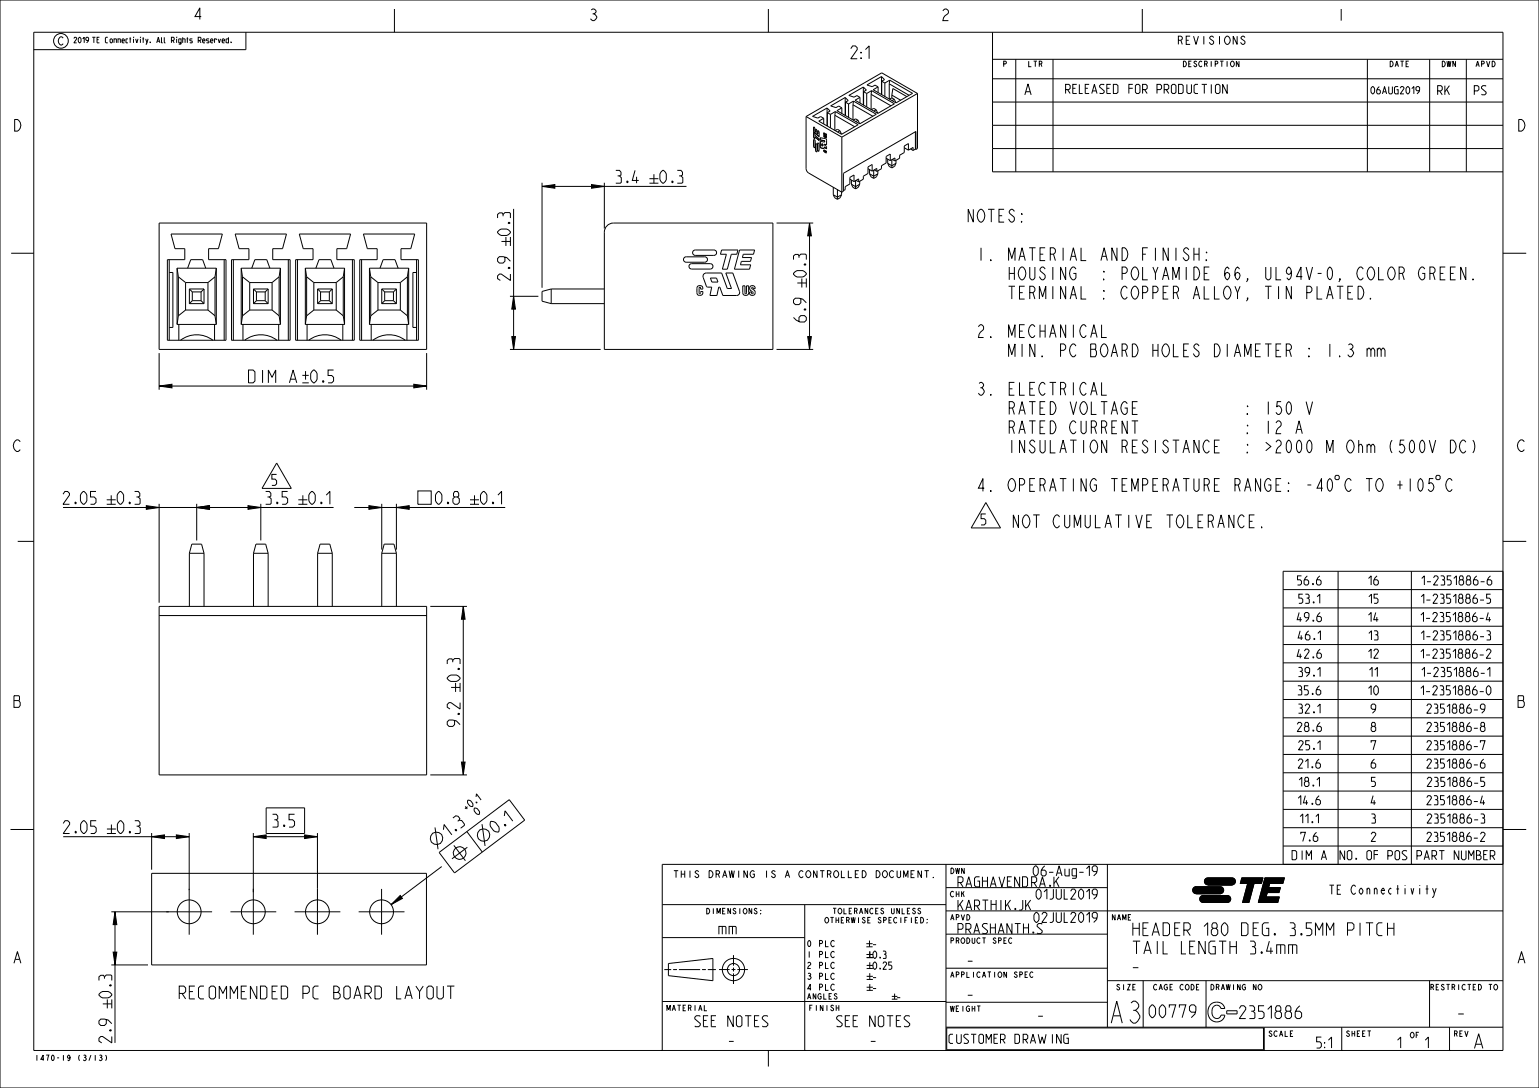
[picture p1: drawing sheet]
<svg xmlns="http://www.w3.org/2000/svg" width="420mm" height="297mm" viewBox="0 0 420 297" stroke-linecap="round" stroke-linejoin="round" font-family="sans-serif">
<g fill="none" stroke="#000" stroke-width=".27">
<path d="M0 0h420v297h-420zM9.2 8.8h401v278h-401zM67.1 8.8v4.8h-57.9M107.6 2.5v6.3M209.7 2.5v6.3M270.9 8.8v38.1h139.3M270.9 16.2h139.3M277.2 16.2v30.7M287.4 16.2v30.7M311.7 2.5v6.3M373.2 16.2v30.7M390.2 16.2v30.7"/>
<path d="M400.2 16.2v30.7M220 31.8l.1 14.7 .6 .7 9 5.3M220 31.8l9.7 5.6M222.1 39.9l.3 .4M222.1 36v-1.4l.3 .3v.9l.2 .3M222.1 36l1.4 1.3v-1.4l-.3-.3v1M222.1 38.3v1.6M222.1 36h.1M222.1 37.6h.1M222.1 38.3h.1M222.1 39.9h.1M222.1 38.1h.1"/>
<path d="M222.1 38.1v.2M222.2 38.1l.3 .4-.1 1.8M222.4 37.3l1.1 1.1v-.5l-1.1-1v-.5l-.3-.3v1.5M222.4 37.3v.6l-.3-.3M222.4 37.3h.1M222.6 39.4v1.6M222.6 39.4h.1M222.6 36.1v-.9l.3 .3v.8l.3 .3M222.7 39.2l.3 .4M222.7 39.2l-.1 .2M222.7 35.3l-.1 .8M223 39.6v1.8l-.4-.4"/>
<path d="M223 39.6h.1M223.1 39.2v1.7M223.1 39.1v.1M223.2 39.1h.1M223.2 39.1l.3 .3v1.8l-.4-.3M223.2 39.1l-.1 .1M223.2 36.5v.1M223.8 38.2v-.6l1.6 .3 .2 1.6-.7-.1M223.8 40l.4 .4M223.8 38.2l1.3 .2M223.9 40l.3 .4M223.9 38.2h-.1"/>
<path d="M223.9 40h-.1M224.2 39.3v.5l.3 .1M224.2 39.3h.4M224.2 39.3h.1M224.6 39.3l-.1 .6M224.6 39.3h-.1M224.6 39.9h-.1M224.8 32.3v1.5M224.8 32.3l-1.4 .8 6.3 3.6M224.8 37.3v-.2l.6 .3M224.8 37v-.2l.6 .3 .1 .5M224.8 37.3l.6 .3"/>
<path d="M224.8 37l.6 .3M224.8 36.3l.1 .4 .3 .1M224.8 36.8v.2M224.8 37.1v.2M224.9 36.3h.1M224.9 36.3l.1 .2M224.9 36.3v.3l.3 .2M224.9 39.4l.7 .6v.6l-.7-.5M224.9 36.5l.2 .1M224.9 39.4h.1M224.9 36.5h.1M225 36.5h-.1"/>
<path d="M225 36.5h.1M225 38.8l-1.1-.2-.1 1.4M225.1 38.4l-.1 .4M225.1 36.6h.1M225.2 36.5l-.1 .1M225.2 36.5h.1M225.2 36.4l.3 .3v.3M225.3 36.7l-.1 .1M225.3 36.7h.1M225.3 37h.1M225.3 36.8v.2M225.3 36.7l.1 .1"/>
<path d="M225.4 37.6h.1M225.4 37.3v.1M225.4 37.3h.1M225.4 37h.1M225.4 37.4h.1M225.4 36.8h-.1M225.5 37.4h.1M225.5 36.8h-.1M225.5 37.4h-.1M225.5 37h.1M225.5 37.6h.1M225.7 29.5l-4 2.3 1.5 .4 .7-.4 .9 .5"/>
<path d="M225.7 29.5v4.9M225.7 29.5l.8 .8-.7 .4M225.8 30.7v3.7M225.8 30.7l.8 .5M226.6 31.2v3.7M227.8 31.5v4.1M227.8 31.5l5.5 3.1M227.9 35.7l.6-.4 .7 .4M228 30.5l-1.4 .7M228 30.5l-.2 1M228 30.5l6.2 3.6-4.5 2.6M229.2 35.7l.5 1"/>
<path d="M229.2 35.7l-.6 .3M229.7 29.4l-1.3 .8 6.2 3.6M229.7 29.4v1.6M229.7 37.4v15.1M230.7 26.6l-4 2.3 1.4 .5 .8-.5 .8 .5M230.7 26.6l.8 .8-.8 .5M230.7 26.6v4.9M230.7 27.9v3.7M230.7 27.9l.9 .5M231.6 28.4v3.6M232.8 28.6v4.1M232.8 28.6l5.4 3.1"/>
<path d="M232.9 32.8l.6-.4 .7 .4M232.9 27.6l-1.3 .8M232.9 27.6l-.1 1M232.9 27.6l6.2 3.6-4.5 2.6M234.2 32.8l-.7 .4M234.2 32.8l.4 1M234.7 26.6l-1.4 .8 6.3 3.5M234.7 26.6v1.5M235.6 23.8l-4 2.2 1.5 .5 .7-.4 .9 .5M235.6 23.8l.8 .8-.7 .4M235.6 23.8v4.9M235.7 25v3.7"/>
<path d="M235.7 25l.8 .5M236.5 25.5v3.7M237.7 25.8v4.1M237.7 25.8l5.5 3.1M237.8 29.9l.6-.3 .7 .4M237.9 24.7l-1.4 .8M237.9 24.7l6.2 3.6-4.5 2.6M237.9 24.7l-.2 1.1M239.1 30l-.6 .3M239.1 30l.5 .9M239.6 23.7l-1.3 .8 6.2 3.6M239.6 23.7v1.6"/>
<path d="M240.6 20.9l-4 2.3 1.4 .5 .8-.5 .8 .5M240.6 20.9l.8 .8-.8 .5M240.6 20.9v4.9M240.6 22.2v3.6M240.6 22.2l.9 .5M241.5 22.7v3.6M242.7 22.9v4.1M242.7 22.9l5.4 3.1M242.8 21.9l-1.3 .8M242.8 21.9l6.2 3.6-4.5 2.6M242.8 21.9l-.1 1M243.4 26l.3-1.8 3.8 2.2"/>
<path d="M243.4 26v.7M243.4 26l2.4 1.4M243.4 26.7l-.6 .4M243.4 26.7l.7 .4M244.1 27.1l-.7 .4M244.1 27.1l.4 1M249.8 36v4.7M250.4 25.5l-9.8-5.6-20.6 11.9M250.4 25.5l-20.7 11.9M250.4 25.5v15l-.4 .3M270.9 34.2h139.3M270.9 21.5h139.3"/>
<path d="M270.9 27.9h139.3M222.4 40.3h.1M222.6 41l.3 .4M223.1 40.8v.1M224.2 40.4l.7 .1M224.2 40.4h.1M224.8 41l.2 .5M224.9 40.5h.1M224.9 40.1v.4M224.9 40.1h.1M225 41.1l.4 .3M225 41.1l.1-.1-.2-.1-.1 .3 .2 .3"/>
<path d="M225 41.1l.1 .1M225 41.5l.4 .2M225.3 41.1h.1M225.3 41.1v.2M225.3 41.3h.1M225.3 41.1l.3 .4-.1 .2h-.2M225.4 41.7h-.1M225.4 41.4h.1M225.4 41.3v.1M227.4 53.2l.4 .8 .7 .4M227.4 53.2l1.1 .6 1.2-.6M227.4 51.1v2.1"/>
<path d="M228.5 51.8v2.6M229.7 52.4v.8M229.7 53.2l-.4 .8-.8 .4M231.9 48.9l1.2 .7M232.4 50.3l.3 .8 .8 .4M232.4 50.3l1.1 .7 1.1-.7M232.4 49.2v1.1M233.1 49.6v-1.8l-1.2 .6v1.8l-1.2 .8v.8l-.5 .3M233.1 49.6l1.2-.8v.8M233.5 49.3v2.2M233.6 49.2l.7 .4M234.6 49.5v.8"/>
<path d="M234.6 50.3l-.4 .8-.7 .4M236.9 46.1l1.1 .6M237.3 46.3v1.1M237.3 47.4l.4 .9 .7 .4M237.3 47.4l1.1 .7 1.2-.7M238 46.7v-1.8l-1.1 .7v1.8l-1.3 .7v.8l-1.3 .7M238 46.7l1.3-.7v.8M238.4 46.5v2.2M238.6 46.4l.7 .4M239.6 46.6v.8M239.6 47.4l-.4 .9-.8 .4M241.8 43.2l1.2 .6"/>
<path d="M242.3 44.6l.3 .8 .8 .4M242.3 44.6l1.1 .6 1.1-.6M242.3 43.4v1.2M243 43.8v-1.7l-1.2 .6v1.8l-1.2 .7v.9l-1.3 .7M243 43.8l1.2-.7v.8M243.4 43.6v2.2M243.5 43.5l.7 .4M244.5 43.8v.8M244.5 44.6l-.4 .8-.7 .4M246.8 40.3l1.1 .7M247.9 41v-1.8l-1.1 .6v1.8l-1.3 .8v.8l-1.3 .7M247.9 41l1.3-.7v.8"/>
<path d="M248.5 40.7l.7 .4M249.8 40.7l.2 .1M249.8 40.7l-.6 .4M250 40.8v-4.9l-19.8 11.4v4.9l-.5 .3M270.9 40.6h139.3M3 69.1h6.2M43.4 60.9h73v34.5h-73zM46.2 70.9v22M46.2 74.4h1v15h-1M46.7 63.9h14l-1.1 4h-2.7v3h4.8v22h-16v-22h4.7v-3h-2.6zM48.3 73.2v15.4M48.3 73.2l.4 2.4"/>
<path d="M48.3 73.2h10.7M48.7 75.6v10.6M48.7 75.6l1.9 1.5M50.6 77.1v7.5M50.6 77.1h6.2M51.2 73.2l.9-2.3h3.2l.8 2.3M51.7 78.9v4M51.7 78.9l.8 .8M51.7 78.9h4M52.5 79.7v2.4M52.5 79.7h2.4M54.9 79.7v2.4"/>
<path d="M55.7 78.9v4M55.7 78.9l-.8 .8M56.8 77.1v7.5M58.7 75.6v10.6M58.7 75.6l-1.9 1.5M59 73.2l-.3 2.4M59 73.2v15.4M61.2 70.9v22M63.7 70.9v22M64.2 63.9h14l-1.1 4h-2.7v3h4.8v22h-16v-22h4.7v-3h-2.6zM65.8 73.2v15.4M65.8 73.2l.4 2.4"/>
<path d="M65.8 73.2h10.7M66.2 75.6v10.6M66.2 75.6l1.9 1.5M68.1 77.1v7.5M68.1 77.1h6.2M68.7 73.2l.9-2.3h3.2l.8 2.3M69.2 78.9v4M69.2 78.9l.8 .8M69.2 78.9h4M70 79.7v2.4M70 79.7h2.4M72.4 79.7v2.4"/>
<path d="M73.2 78.9v4M73.2 78.9l-.8 .8M74.3 77.1v7.5M76.2 75.6v10.6M76.2 75.6l-1.9 1.5M76.5 73.2v15.4M76.5 73.2l-.3 2.4M78.7 70.9v22M81.2 70.9v22M81.7 63.9h14l-1.1 4h-2.7v3h4.8v22h-16v-22h4.7v-3h-2.6zM83.3 73.2v15.4M83.3 73.2h10.7"/>
<path d="M83.3 73.2l.4 2.4M83.7 75.6v10.6M83.7 75.6l1.9 1.5M85.6 77.1h6.2M85.6 77.1v7.5M86.2 73.2l.9-2.3h3.2l.8 2.3M86.7 78.9h4M86.7 78.9l.8 .8M86.7 78.9v4M87.5 79.7h2.4M87.5 79.7v2.4M89.9 79.7v2.4"/>
<path d="M90.7 78.9l-.8 .8M90.7 78.9v4M91.8 77.1v7.5M93.7 75.6l-1.9 1.5M93.7 75.6v10.6M94 73.2l-.3 2.4M94 73.2v15.4M96.2 70.9v22M98.7 70.9v22M99.2 63.9h14l-1.1 4h-2.7v3h4.8v22h-16v-22h4.7v-3h-2.6zM100.8 73.2h10.7M100.8 73.2v15.4"/>
<path d="M100.8 73.2l.4 2.4M101.2 75.6l1.9 1.5M101.2 75.6v10.6M103.1 77.1h6.2M103.1 77.1v7.5M103.7 73.2l.9-2.3h3.2l.8 2.3M104.2 78.9h4M104.2 78.9l.8 .8M104.2 78.9v4M105 79.7h2.4M105 79.7v2.4M107.4 79.7v2.4"/>
<path d="M108.2 78.9l-.8 .8M108.2 78.9v4M109.3 77.1v7.5M111.2 75.6l-1.9 1.5M111.2 75.6v10.6M111.5 73.2v15.4M111.5 73.2l-.3 2.4M113.7 74.4h-1v15h1M113.7 70.9v22M150.4 78.9h14.5M150.4 78.9l-2.5 .7v2.6l2.5 .7M150.4 78.9v4"/>
<path d="M165.5 61.8a2.5 2.5 0 0 1 1.9-.9h43.5v34.5h-46v-32zM186.7 70.3l.6-.2h5a.74 .74 0 0 1 .8 .8 .74 .74 0 0 1-.8 .7h-5.1a.74 .74 0 0 1-.6-.5 .74 .74 0 0 1 .1-.8zM188.3 72.1l.5-.1h5a.74 .74 0 0 1 .8 .7 .74 .74 0 0 1-.8 .7h-5.3l-.5-.6zM189.2 68.5l.6-.3h5a.74 .74 0 0 1 .8 .8 .74 .74 0 0 1-.8 .7h-5.1a.74 .74 0 0 1-.6-.5 .74 .74 0 0 1 .1-.7zM190.4 78.2l.5-.2a.72 .72 0 0 1 .9 .7v.2h-.6l-.1-.4h-.3v1.6h.3l.1-.5h.6a.83 .83 0 0 1-.7 1 .83 .83 0 0 1-.9-.8zM192.2 74.7l.6-.2h4.1l1.6 4.3h1.1l-1.5-4.3h1.9l1.8 5.1-.1 .7-.7 .4h-3.7l-.9-2.3h-.3l-.4 2.3h-2l.5-2.3h-1.1l-.3-.3-1-2.6zM193.9 75.9h1.6l.4 1.1h-1.6zM196.9 68.2h4.5l-.3 1.2h-1.5l-1.1 4.1h-1.4l1.1-4.1h-1.6zM201.8 68.2h4.1l-.3 1.2h-2.8l-.2 .9h2.5l-.3 1h-2.5l-.2 1h2.8l-.4 1.2h-4.1zM202.7 78h.6v2l.2 .2 .2-.2v-2h.6v1.9a.8 .8 0 0 1-.8 .7 .8 .8 0 0 1-.8-.7zM204.8 78.2a.78 .78 0 0 1 .8-.2 .78 .78 0 0 1 .5 .8h-.6v-.3h-.3v.3l.5 .3a.8 .8 0 0 1 .4 .9 .8 .8 0 0 1-.8 .6 .67 .67 0 0 1-.8-.6v-.3h.6a.23 .23 0 0 0 .1 .3 .23 .23 0 0 0 .3-.1 .23 .23 0 0 0-.2-.3l-.1-.1a.88 .88 0 0 1-.4-1.3zM410.2 69.1h6.3"/>
<path d="M48.3 88.6h10.7M48.7 86.2l-.4 2.4M48.8 88.6v4.3M49.3 92.9a7.3 7.3 0 0 1 8.8 0M50.6 84.6l-1.9 1.6M50.6 84.6h6.2M51.7 82.9h4M52.5 82.1l-.8 .8M52.5 82.1h2.4M54.9 82.1l.8 .8M56.8 84.6l1.9 1.6M58.6 88.6v4.3"/>
<path d="M58.7 86.2l.3 2.4M65.8 88.6h10.7M66.2 86.2l-.4 2.4M66.3 88.6v4.3M66.8 92.9a7.3 7.3 0 0 1 8.8 0M68.1 84.6h6.2M68.1 84.6l-1.9 1.6M69.2 82.9h4M70 82.1l-.8 .8M70 82.1h2.4M72.4 82.1l.8 .8M74.3 84.6l1.9 1.6"/>
<path d="M76.1 88.6v4.3M76.2 86.2l.3 2.4M83.3 88.6h10.7M83.7 86.2l-.4 2.4M83.8 88.6v4.3M84.3 92.9a7.3 7.3 0 0 1 8.8 0M85.6 84.6h6.2M85.6 84.6l-1.9 1.6M86.7 82.9h4M87.5 82.1h2.4M87.5 82.1l-.8 .8M89.9 82.1l.8 .8"/>
<path d="M91.8 84.6l1.9 1.6M93.6 88.6v4.3M93.7 86.2l.3 2.4M100.8 88.6h10.7M101.2 86.2l-.4 2.4M101.3 88.6v4.3M101.8 92.9a7.3 7.3 0 0 1 8.8 0M103.1 84.6h6.2M103.1 84.6l-1.9 1.6M104.2 82.9h4M105 82.1h2.4M105 82.1l-.8 .8"/>
<path d="M107.4 82.1l.8 .8M109.3 84.6l1.9 1.6M111.1 88.6v4.3M111.2 86.2l.3 2.4M150.4 82.9h14.5M269 137.2l4 6.9h-8zM4.8 147.8h4.4M51.7 151v14.5M51.7 151l.6-2.5h2.7l.7 2.5M51.7 151h4M55.7 151v14.5M69.2 151v14.5"/>
<path d="M69.2 151l.6-2.5h2.7l.7 2.5M69.2 151h4M73.2 151v14.5M86.7 151v14.5M86.7 151l.6-2.5h2.7l.7 2.5M86.7 151h4M90.7 151v14.5M104.2 151v14.5M104.2 151l.6-2.5h2.7l.7 2.5M104.2 151h4M108.2 151v14.5M410.2 147.8h6.3"/>
<path d="M43.4 165.5h73v46h-73zM43.4 168h73M2.9 226.4h6.3M41.4 238.4h75v25h-75zM258.2 236v50.8M302.2 236v44.4M329 239.9l.6-.3h6.6a.95 .95 0 0 1 .9 .9 .95 .95 0 0 1-.8 1h-6.7a.95 .95 0 0 1-.8-.5 .95 .95 0 0 1 .2-1.1zM338.9 239.6h5.8l-.4 1.5h-2.1l-1.4 5.3h-1.7l1.4-5.3h-2zM345.2 239.6h5.3l-.4 1.5h-3.6l-3.1 5.3zM345.2 239.6h5.3l-.4 1.5h-3.6l-.3 1.2h3.2l-.3 1.3h-3.3l-.3 1.3h3.6l-.4 1.5h-5.3zM410.2 236h-229.5v50.8M410.2 226.4h6.3"/>
<path d="M180.7 255.9h38.9M180.8 246.9h77.4M219.6 246.9v39.9M236.4 257.6h1.7M236.4 258.5h1.7M237.3 256.8v1.7M237.4 259.7v1.7M258.2 242.3h44M258.2 255h44M258.2 248.7h152M325.8 242.3l.6-.3h6.6a.95 .95 0 0 1 .9 .9 .95 .95 0 0 1-.8 1l-6.7 .1a.95 .95 0 0 1-.8-.6 .95 .95 0 0 1 .2-1.1zM326.4 244l6.7-.1z"/>
<path d="M327.7 244.7l.7-.2h6.5a.95 .95 0 0 1 1 .8 .95 .95 0 0 1-.9 1l-6.6 .1a.95 .95 0 0 1-.9-.6 .95 .95 0 0 1 .2-1.1zM328.4 246.4l6.6-.1zM329.6 241.5h6.7zM333.1 243.9l-6.7 .1a.95 .95 0 0 1-.9-1 .95 .95 0 0 1 .9-1h6.6a.95 .95 0 0 1 .9 1 .95 .95 0 0 1-.9 1M335 246.4h-6.6a.95 .95 0 0 1-1-1 .95 .95 0 0 1 1-.9h6.5a.95 .95 0 0 1 1 .9 .95 .95 0 0 1-1 1M336.3 241.5h-6.7a.95 .95 0 0 1-.9-.9 .95 .95 0 0 1 .9-1h6.6a.95 .95 0 0 1 .9 1 .95 .95 0 0 1-.9 .9M345.8 243.6l-.3 1.3h3.6l-.4 1.5h-5.3zM346.5 241.1l-.3 1.2h3.2l-.3 1.3h-3.3l-2.4 2.8zM180.7 273.4h77.5M181.3 264.7h1.9M182.4 263l12.2-1.4v6.1l-12.2-1.4zM183.7 264.7h1.1"/>
<path d="M185.3 264.7h5.8M191.6 264.7h1M193.2 264.7h2.2M196.2 264.7h2.9M199.6 264.7h1.1M200.2 260.7v2.9M200.2 264.1v1.1M200.2 265.7v2.9M201.2 264.7h2.9M236.5 260.6h1.7M236.5 269.5h1.7M236.5 266.5h1.7"/>
<path d="M236.5 263.5h1.7M236.5 261.4h1.7M236.5 270.3h1.7M236.5 267.4h1.7M236.5 264.4h1.7M237.4 262.7v1.7M237.4 265.7v1.7M237.4 268.6v1.7M243.4 272h1.5M243.4 272.8h1.5M244.1 271.2v1.6M258.2 273.6h44"/>
<path d="M258.2 264.3h44M302.2 267.7h108M312 267.7v12.7M329.1 267.7v12.7M330.4 274.2l.9-.5 1.1-.1 .8 .2 .7 .7 .4 .8h-1.1l-.5-.7-.7-.2-.9 .4-.3 .9 .1 1.4 .7 .8h1l.6-.8h1.1l-.3 .9-.7 .6-.8 .3h-.9l-.8-.3-.7-.6-.4-1v-1l.2-1.1zM337.6 275.9h-2.8v.9h2.8M390.1 267.7v12.7M209.7 286.8v4.3M258.2 280.4h152M258.4 280.6h86.4v6h-86.4zM291.6 282.3h-.9l-.4 .4v1.8l.4 .3h.9v-1.4h-.6M345 280.4v6.4"/>
<path d="M366.2 280.4v6.4M395.6 280.4v6.4"/>
<circle cx="16.6" cy="11.2" r="2.01"/>
<circle cx="200.2" cy="264.7" r="3"/>
<circle cx="200.2" cy="264.7" r="1.66"/>
</g>
<path d="M329 239.9l.6-.3h6.6a.95 .95 0 0 1 .9 .9 .95 .95 0 0 1-.8 1h-6.7a.95 .95 0 0 1-.8-.5 .95 .95 0 0 1 .2-1.1zM345.2 239.6h5.3l-.4 1.5h-3.6l-3.1 5.3zM325.8 242.3l.6-.3h6.6a.95 .95 0 0 1 .9 .9 .95 .95 0 0 1-.8 1l-6.7 .1a.95 .95 0 0 1-.8-.6 .95 .95 0 0 1 .2-1.1zM327.7 244.7l.7-.2h6.5a.95 .95 0 0 1 1 .8 .95 .95 0 0 1-.9 1l-6.6 .1a.95 .95 0 0 1-.9-.6 .95 .95 0 0 1 .2-1.1zM338.9 239.6h5.8l-.4 1.5h-2.1l-1.4 5.3h-1.7l1.4-5.3h-2zM345.8 243.6l-.3 1.3h3.6l-.4 1.5h-5.3zM346.5 241.1l-.3 1.2h3.2l-.3 1.3h-3.3l-2.4 2.8z" fill="#000"/>
<!-- layer: DIM_DRIVEN -->
<g fill="#000">
<path d="M147.9 50.9l3.5-.5v1zM161.4 50.4l3.5 .5-3.5 .5zM220.9 60.9l.5 3.5h-1zM139.7 91.9h1l-.5 3.5zM140.2 80.9l.5 3.5h-1zM220.4 91.9h1l-.5 3.5zM43.4 105.4l3.5-.5v1zM112.9 104.9l3.5 .5-3.5 .5zM39.9 138l3.5 .5-3.5 .5zM53.7 138.5l3.5-.5v1zM67.7 138l3.5 .5-3.5 .5zM100.7 138l3.5 .5-3.5 .5z"/>
<path d="M108.2 138.5l3.5-.5v1zM126.4 165.5l.5 3.5h-1zM125.9 208h1l-.5 3.5zM41.4 228.4l3.5-.5v1zM48.1 227.9l3.5 .5-3.5 .5zM69.1 228.4l3.5-.5v1zM83.1 227.9l3.5 .5-3.5 .5zM31.4 248.9l.5 3.5h-1zM109.2 244.4l.6 .8-3.1 1.8zM30.9 259.9h1l-.5 3.5z"/>
</g>
<g fill="none" stroke="#000" stroke-width=".27">
<path d="M140.2 57v38.4M147.9 50.9l3.5-.5v1zM147.9 49.9v28.7M147.9 50.9h39.4M161.4 50.4l3.5 .5-3.5 .5zM164.9 49.9v12.5M177.2 48.8h2.5M177.2 50h2.5M178.5 47.6v2.4M136.8 65.9h2.5M138.1 64.7v2.4M139.3 64.7v2.4"/>
<path d="M211.9 60.9h10M217.6 77.3h2.4M218.8 76v2.5M220 76v2.5M220.9 60.9l.5 3.5h-1zM220.9 60.9v34.5M43.4 96.4v10M116.4 96.4v10M139.2 95.4h24.7M139.2 80.9h7.7M139.7 91.9h1l-.5 3.5zM140.2 80.9l.5 3.5h-1z"/>
<path d="M211.9 95.4h10M220.4 91.9h1l-.5 3.5zM43.4 105.4l3.5-.5v1zM43.4 105.4h73M112.9 104.9l3.5 .5-3.5 .5zM17.2 138.5h73.8M29.1 136.4h2.5M29.1 137.7h2.5M30.4 135.2v2.5M39.9 138l3.5 .5-3.5 .5zM43.4 137.5v27M53.7 138.5l3.5-.5v1z"/>
<path d="M53.7 137.5v10M67.7 138l3.5 .5-3.5 .5zM71.2 137.5v10M81.4 136.4h2.5M81.4 137.7h2.5M82.6 135.2v2.5M96.7 138.5h41.2M100.7 138l3.5 .5-3.5 .5zM104.2 137.5v12.5M108.2 138.5l3.5-.5v1zM108.2 137.5v12.5M114 134h3.7v3.7h-3.7z"/>
<path d="M128.3 136.4h2.4M128.3 137.7h2.4M129.5 135.2v2.5M117.4 165.5h10M126.4 165.5l.5 3.5h-1zM126.4 165.5v46M123.1 187.7h2.5M124.3 186.4v2.5M125.6 186.4v2.5M117.4 211.5h10M125.9 208h1l-.5 3.5zM17.3 228.4h34.3"/>
<path d="M29.2 226.3h2.4M29.2 227.5h2.4M30.4 225.1v2.4M41.4 228.4l3.5-.5v1zM41.4 227.4v10M48.1 227.9l3.5 .5-3.5 .5zM51.6 227.4v15.6M69.1 228.4l3.5-.5v1zM69.1 227.4v16.1M69.1 228.4h17.5M72.6 220.5h10.5v7h-10.5zM83.1 227.9l3.5 .5-3.5 .5z"/>
<path d="M86.6 227.4v15.2M118.7 225.9l.8 5.9M119.8 232.7l19.2-14.4 4.2 5.6-19.2 14.4zM120.5 236.5l-13.8 10.5M123.9 230.8l3.1 4.2M127.4 227l4.2 5.6M127.5 231.3l-4.2 3.1M131.5 225l.9 5.9M133.8 224.4l.2-.2 .7 .1 .5 .2 .9 1.2v1.3l-.2 .1-1.2-.3-.9-1.2zM137.6 222.7l.2-1.4 2.1 2.8M137.7 225.1h.3v.3h-.3zM30.4 248.9h15.7"/>
<path d="M30.9 259.9h1l-.5 3.5zM31.4 248.9l.5 3.5h-1zM31.4 248.9v35.8M109.2 244.4l.6 .8-3.1 1.8zM28.1 274h2.4M29.3 272.8v2.5M30.4 263.4h10M30.5 272.8v2.5"/>
<circle cx="119.1" cy="228.9" r="1.72"/>
<circle cx="125.4" cy="232.8" r="1.74"/>
<circle cx="131.9" cy="228" r="1.72"/>
</g>
<!-- layer: DTM_AXIS -->
<g fill="none" stroke="#000" stroke-width=".27">
<path d="M45.4 248.9h12.5M51.6 242.7v12.5M62.9 248.9h12.5M69.1 242.7v12.5M80.4 248.9h12.5M86.6 242.7v12.5M97.9 248.9h12.5M104.1 242.7v12.5"/>
<circle cx="51.6" cy="248.9" r="3.3"/>
<circle cx="69.1" cy="248.9" r="3.3"/>
<circle cx="86.6" cy="248.9" r="3.3"/>
<circle cx="104.1" cy="248.9" r="3.3"/>
</g>
<!-- layer: DWG_TABLE -->
<g fill="none" stroke="#000" stroke-width=".27">
<path d="M350.2 155.9h60v80h-60zM365.2 155.9v80M385.2 155.9v80M350.2 160.9h60M350.2 165.9h60M350.2 170.9h60M350.2 175.9h60M350.2 180.9h60M350.2 185.9h60M350.2 190.9h60M350.2 195.9h60M350.2 200.9h60"/>
<path d="M350.2 205.9h60M350.2 210.9h60M350.2 215.9h60M350.2 220.9h60M350.2 225.9h60M350.2 230.9h60"/>
</g>
<!-- layer: NOTE -->
<g fill="none" stroke="#000" stroke-width=".27">
<path d="M401.9 76.1l.2 .3h-.2zM373.9 81.3l.2 .3h-.2zM376.9 95.6l.4-.5h.3l.4 .5v1.8M353.6 118.4l.9-3.5 .9 3.5M356.4 109.6l.9 3.5 .9-3.5M268.6 133.3h-1.6l1.2-2.7v3.5M270.3 133.8l.2 .3h-.2zM275.6 130.9l.3-.3a1.83 1.83 0 0 1 .9 3l-.5 .5a1.83 1.83 0 0 1-.9-2.9zM278.2 132.4h.9l.5-.6v-.6l-.5-.6h-.9v3.5M281 132.4h.9M282.4 130.6h-1.4v3.5h1.4M283.8 132.4h.9l.5-.6v-.6l-.5-.6h-.9v3.5"/>
<path d="M284.7 132.4l.5 1.7M286.4 134.1l.9-3.5 .9 3.5M286.8 133h1M289.2 130.6h1.8M290.1 130.6v3.5M292.9 130.6v3.5M296.4 130.6v3.5l-1.4-3.5v3.5M299.2 131.2l-.5-.6a1.83 1.83 0 0 0-.9 3l.5 .5h.4l.5-.5v-1.2h-.7M303.2 130.6h1.8M304.1 130.6v3.5M306.2 132.4h.9M307.6 130.6h-1.4v3.5h1.4"/>
<path d="M308.8 134.1v-3.5l.9 3 .9-3v3.5M311.8 132.4h.9l.5-.6v-.6l-.5-.6h-.9v3.5M314.6 132.4h.9M316 130.6h-1.4v3.5h1.4M317.4 132.4h.9l.5-.6v-.6l-.5-.6h-.9v3.5M318.3 132.4l.5 1.7M320 134.1l.9-3.5 .9 3.5M320.4 133h1M322.8 130.6h1.8M323.7 130.6v3.5M325.8 130.6v3l.5 .5h.4l.5-.5v-3M328.6 132.4h.9l.5-.6v-.6l-.5-.6h-.9v3.5"/>
<path d="M329.5 132.4l.5 1.7M331.4 132.4h.9M332.8 130.6h-1.4v3.5h1.4M337 132.4h.9l.5-.6v-.6l-.5-.6h-.9v3.5M337.9 132.4l.5 1.7M339.6 134.1l.9-3.5 .9 3.5M340 133h1M344 130.6v3.5l-1.4-3.5v3.5M346.8 131.2l-.5-.6a1.83 1.83 0 0 0-.9 3l.5 .5 .7-.3 .2-.2v-1.2h-.7M348.2 132.4h.9M349.6 130.6h-1.4v3.5h1.4M351.5 133.8l.2 .3h-.2z"/>
<path d="M351.5 131.8h.2v.3zM356.8 132.4h1M361 133.3h-1.6l1.2-2.7v3.5M362.6 130.9l.3-.3a2.37 2.37 0 0 1 0 3.5 2.48 2.48 0 0 1-.3-3.2zM364.6 129.8h.6l.3 .3v.5l-.3 .3h-.6l-.3-.3v-.5zM368.8 131.2l-.6-.6a1.83 1.83 0 0 0-.8 3l.5 .5h.3l.6-.5M372.8 130.6h1.7M373.7 130.6v3.5M375.9 130.9l.4-.3a1.83 1.83 0 0 1 .9 3l-.6 .5a1.83 1.83 0 0 1-.8-2.9zM381.4 132.4h1.4M382.1 131.2v2.4M384.9 130.6v3.5"/>
<path d="M387.3 130.9l.4-.3a2.37 2.37 0 0 1 0 3.5 2.48 2.48 0 0 1-.4-3.2zM391.2 130.6h-1.1l-.2 1.5 .4-.3a1.17 1.17 0 0 1 1 1.2 1.17 1.17 0 0 1-1 1.1l-.5-.5M392.1 129.8h.6l.3 .3v.5l-.3 .3h-.6l-.2-.3v-.5zM396.3 131.2l-.5-.6a1.83 1.83 0 0 0-.9 3l.5 .5h.4l.5-.5M401.9 120.1a3.1 3.1 0 0 1 0 3.5M122 269.2h2"/>
</g>
<!-- layer: SYMBOL -->
<path d="M75.5 126.4l4 6.9h-8z" fill="none" stroke="#000" stroke-width=".27"/>
<text font-size="7.8" x="302.4" y="279.3">A3</text>
<text font-size="5.2" x="402.4" y="286.2">A</text>
<g font-size="4.6">
<text x="231.1" y="16">2:1</text>
<text x="168.1" y="50">3.4</text>
<text x="180.1" y="50">0.3</text>
<text x="139.3" y="64.3" transform="rotate(-90 139.3 64.3)">0.3</text>
<text x="263.5" y="60.6">NOTES:</text>
<text x="266.3" y="71.1">1. MATERIAL AND FINISH:</text>
<text x="139.3" y="76.6" transform="rotate(-90 139.3 76.6)">2.9</text>
<text x="220" y="75.6" transform="rotate(-90 220 75.6)">0.3</text>
<text x="274.4" y="76.4">HOUSING</text>
<text x="299" y="76.4">: POLYAMIDE 66, UL94V-0, COLOR GREEN.</text>
<text x="274.4" y="81.6">TERMINAL : COPPER ALLOY, TIN PLATED.</text>
<text x="220" y="87.9" transform="rotate(-90 220 87.9)">6.9</text>
<text x="266.3" y="92.1">2. MECHANICAL</text>
<text x="274.4" y="97.4">MIN. PC BOARD HOLES DIAMETER : 1.3 mm</text>
<text x="67.8" y="104.5">DIM A±0.5</text>
<text x="266.3" y="107.9">3. ELECTRICAL</text>
<text x="274.4" y="113.1">RATED VOLTAGE</text>
<text x="337.2" y="113.1">: 150 V</text>
<text x="274.4" y="118.4">RATED CURRENT</text>
<text x="337.2" y="118.4">: 12 A</text>
<text x="274.4" y="123.6">INSULATION RESISTANCE</text>
<text x="337.2" y="123.6">: &gt;2000 M Ohm (500V DC)</text>
<text x="17.2" y="137.7">2.05</text>
<text x="32" y="137.7">0.3</text>
<text x="72.5" y="137.7">3.5</text>
<text x="84.3" y="137.7">0.1</text>
<text x="118.8" y="137.7">0.8</text>
<text x="131.1" y="137.7">0.1</text>
<text x="275.8" y="144.1">NOT CUMULATIVE TOLERANCE.</text>
<text x="125.6" y="186" transform="rotate(-90 125.6 186)">0.3</text>
<text x="125.6" y="198.3" transform="rotate(-90 125.6 198.3)">9.2</text>
<text x="17.3" y="227.5">2.05</text>
<text x="32" y="227.5">0.3</text>
<text x="74.4" y="225.8">3.5</text>
<text x="122.5" y="228.5" transform="rotate(-37 122.5 228.5)">1.3</text>
<text x="308.5" y="255.4">HEADER 180 DEG. 3.5MM PITCH</text>
<text x="308.5" y="260.4">TAIL LENGTH 3.4mm</text>
<text x="308.5" y="265.4">-</text>
<text x="30.5" y="272.4" transform="rotate(-90 30.5 272.4)">0.3</text>
<text x="48.2" y="272.7">RECOMMENDED PC BOARD LAYOUT</text>
<text x="313.6" y="277.8">00779</text>
<text x="338.2" y="278">2351886</text>
<text x="398" y="278">-</text>
<text x="30.5" y="284.7" transform="rotate(-90 30.5 284.7)">2.9</text>
</g>
<g font-size="4.1">
<text x="52.5" y="5.3">4</text>
<text x="160.4" y="5.6">3</text>
<text x="256.6" y="5.6">2</text>
<text x="364.5" y="5.6">1</text>
<text x="3.2" y="35.8">D</text>
<text x="413.7" y="35.8">D</text>
<text x="3.2" y="123.2">C</text>
<text x="413.7" y="123.2">C</text>
<text x="3.2" y="193.1">B</text>
<text x="413.7" y="193.1">B</text>
<text x="3.2" y="262.9">A</text>
<text x="413.7" y="262.9">A</text>
</g>
<g font-size="3.9">
<text x="279.7" y="25.9">A</text>
<text x="74.2" y="132.5">5</text>
<text x="267.7" y="143.3">5</text>
<text x="196.2" y="255">mm</text>
<text x="264.1" y="263.5">-</text>
<text x="264.1" y="272.8">-</text>
<text x="189" y="280.3">SEE NOTES</text>
<text x="227.8" y="280.3">SEE NOTES</text>
<text x="283.3" y="278.5">-</text>
<text x="198.4" y="285.4">-</text>
<text x="237.1" y="285.4">-</text>
<text x="358.7" y="286.1">5:1</text>
<text x="381.4" y="286.1">1</text>
<text x="388.4" y="286.1">1</text>
</g>
<g font-size="3.6">
<text x="282" y="239.1">06-Aug-19</text>
<text x="261.4" y="242.1">RAGHAVENDRA.K</text>
<text x="282.8" y="245.5">01JUL2019</text>
<text x="261.4" y="248.4">KARTHIK.JK</text>
<text x="282.2" y="251.8">02JUL2019</text>
<text x="261.4" y="254.9">PRASHANTH.S</text>
</g>
<g font-size="3.3">
<text x="290.8" y="25.5">RELEASED FOR PRODUCTION</text>
<text x="392.3" y="25.9">RK</text>
<text x="402.3" y="25.9">PS</text>
<text x="353.8" y="159.7">56.6</text>
<text x="373.2" y="159.7">16</text>
<text x="386.9" y="159.7">1-2351886-6</text>
<text x="353.8" y="164.7">53.1</text>
<text x="373.2" y="164.7">15</text>
<text x="386.9" y="164.7">1-2351886-5</text>
<text x="353.8" y="169.7">49.6</text>
<text x="373.2" y="169.7">14</text>
<text x="386.9" y="169.7">1-2351886-4</text>
<text x="353.8" y="174.7">46.1</text>
<text x="353.8" y="179.7">42.6</text>
<text x="373.2" y="174.7">13</text>
<text x="373.2" y="179.7">12</text>
<text x="386.9" y="174.7">1-2351886-3</text>
<text x="386.9" y="179.7">1-2351886-2</text>
<text x="353.8" y="184.7">39.1</text>
<text x="373.2" y="184.7">11</text>
<text x="386.9" y="184.7">1-2351886-1</text>
<text x="353.8" y="189.7">35.6</text>
<text x="373.2" y="189.7">10</text>
<text x="386.9" y="189.7">1-2351886-0</text>
<text x="353.8" y="194.7">32.1</text>
<text x="374.2" y="194.7">9</text>
<text x="388.9" y="194.7">2351886-9</text>
<text x="353.8" y="199.7">28.6</text>
<text x="374.2" y="199.7">8</text>
<text x="388.9" y="199.7">2351886-8</text>
<text x="353.8" y="204.7">25.1</text>
<text x="353.8" y="209.7">21.6</text>
<text x="374.2" y="204.7">7</text>
<text x="374.2" y="209.7">6</text>
<text x="388.9" y="204.7">2351886-7</text>
<text x="388.9" y="209.7">2351886-6</text>
<text x="353.8" y="214.7">18.1</text>
<text x="374.2" y="214.7">5</text>
<text x="388.9" y="214.7">2351886-5</text>
<text x="353.8" y="219.7">14.6</text>
<text x="374.2" y="219.7">4</text>
<text x="388.9" y="219.7">2351886-4</text>
<text x="353.8" y="224.7">11.1</text>
<text x="374.2" y="224.7">3</text>
<text x="388.9" y="224.7">2351886-3</text>
<text x="354.7" y="229.7">7.6</text>
<text x="374.2" y="229.7">2</text>
<text x="388.9" y="229.7">2351886-2</text>
<text x="352.8" y="234.7">DIM A</text>
<text x="365.4" y="234.7">NO. OF POS</text>
<text x="386.9" y="234.7">PART NUMBER</text>
<text x="362.4" y="244.1">TE Connectivity</text>
<text x="259" y="284.8">CUSTOMER DRAWING</text>
</g>
<g font-size="2.9">
<text x="15.6" y="12.3">C</text>
<text x="321.1" y="12.1">REVISIONS</text>
</g>
<g font-size="2.7">
<text x="127.3" y="221.4" transform="rotate(-37 127.3 221.4)">+0.1</text>
<text x="130.3" y="222.6" transform="rotate(-37 130.3 222.6)">0</text>
</g>
<g font-size="2.6">
<text x="374.1" y="25.6">06AUG2019</text>
<text x="238.2" y="258.6">-</text>
<text x="238.2" y="261.6">0.3</text>
<text x="238.2" y="264.6">0.25</text>
<text x="238.2" y="267.6">-</text>
<text x="238.2" y="270.6">-</text>
<text x="244.8" y="273.1">-</text>
</g>
<g font-size="2.5">
<text x="184.4" y="239.6">THIS</text>
<text x="193.7" y="239.6">DRAWING</text>
<text x="208.5" y="239.6">IS</text>
<text x="214.1" y="239.6">A</text>
<text x="217.8" y="239.6">CONTROLLED</text>
<text x="238.2" y="239.6">DOCUMENT.</text>
</g>
<g font-size="2.2">
<text x="220" y="258.4">0</text>
<text x="220" y="261.4">1</text>
<text x="223.2" y="258.4">PLC</text>
<text x="223.2" y="261.4">PLC</text>
<text x="220" y="264.4">2</text>
<text x="220" y="267.4">3</text>
<text x="223.2" y="264.4">PLC</text>
<text x="223.2" y="267.4">PLC</text>
<text x="220" y="270.3">4</text>
<text x="223.2" y="270.3">PLC</text>
</g>
<g font-size="2">
<text x="19.9" y="11.7">2019TE Connectivity. All Rights Reserved.</text>
<text x="273.6" y="18.2">P</text>
<text x="280.4" y="18.2">LTR</text>
<text x="322.6" y="18.2">DESCRIPTION</text>
<text x="379" y="18.2">DATE</text>
<text x="393.2" y="18.2">DWN</text>
<text x="402.5" y="18.2">APVD</text>
<text x="259.2" y="238.5">DWN</text>
<text x="259.2" y="244.8">CHK</text>
<text x="192.5" y="249.5">DIMENSIONS:</text>
<text x="224.9" y="252">OTHERWISE</text>
<text x="227.1" y="249.5">TOLERANCES</text>
<text x="239" y="252">SPECIFIED:</text>
<text x="242.5" y="249.5">UNLESS</text>
<text x="259.2" y="251.2">APVD</text>
<text x="303.2" y="251.2">NAME</text>
<text x="259.2" y="257.5">PRODUCT</text>
<text x="270.4" y="257.5">SPEC</text>
<text x="259.2" y="266.8">APPLICATION</text>
<text x="276.1" y="266.8">SPEC</text>
<text x="181.7" y="275.9">MATERIAL</text>
<text x="220.1" y="272.8">ANGLES</text>
<text x="220.6" y="275.9">FINISH</text>
<text x="304.5" y="270.2">SIZE</text>
<text x="314.6" y="270.2">CAGE</text>
<text x="321.6" y="270.2">CODE</text>
<text x="330.1" y="270.2">DRAWING</text>
<text x="341.4" y="270.2">NO</text>
<text x="390.1" y="270.2">RESTRICTED</text>
<text x="405.6" y="270.2">TO</text>
<text x="259.2" y="276.1">WEIGHT</text>
<text x="346" y="282.9">SCALE</text>
<text x="367.2" y="282.9">SHEET</text>
<text x="384.7" y="283.3">OF</text>
<text x="396.6" y="282.9">REV</text>
<text x="9.3" y="289.5">1470-19</text>
<text x="20.6" y="289.5">(3/13)</text>
</g>
</svg>
